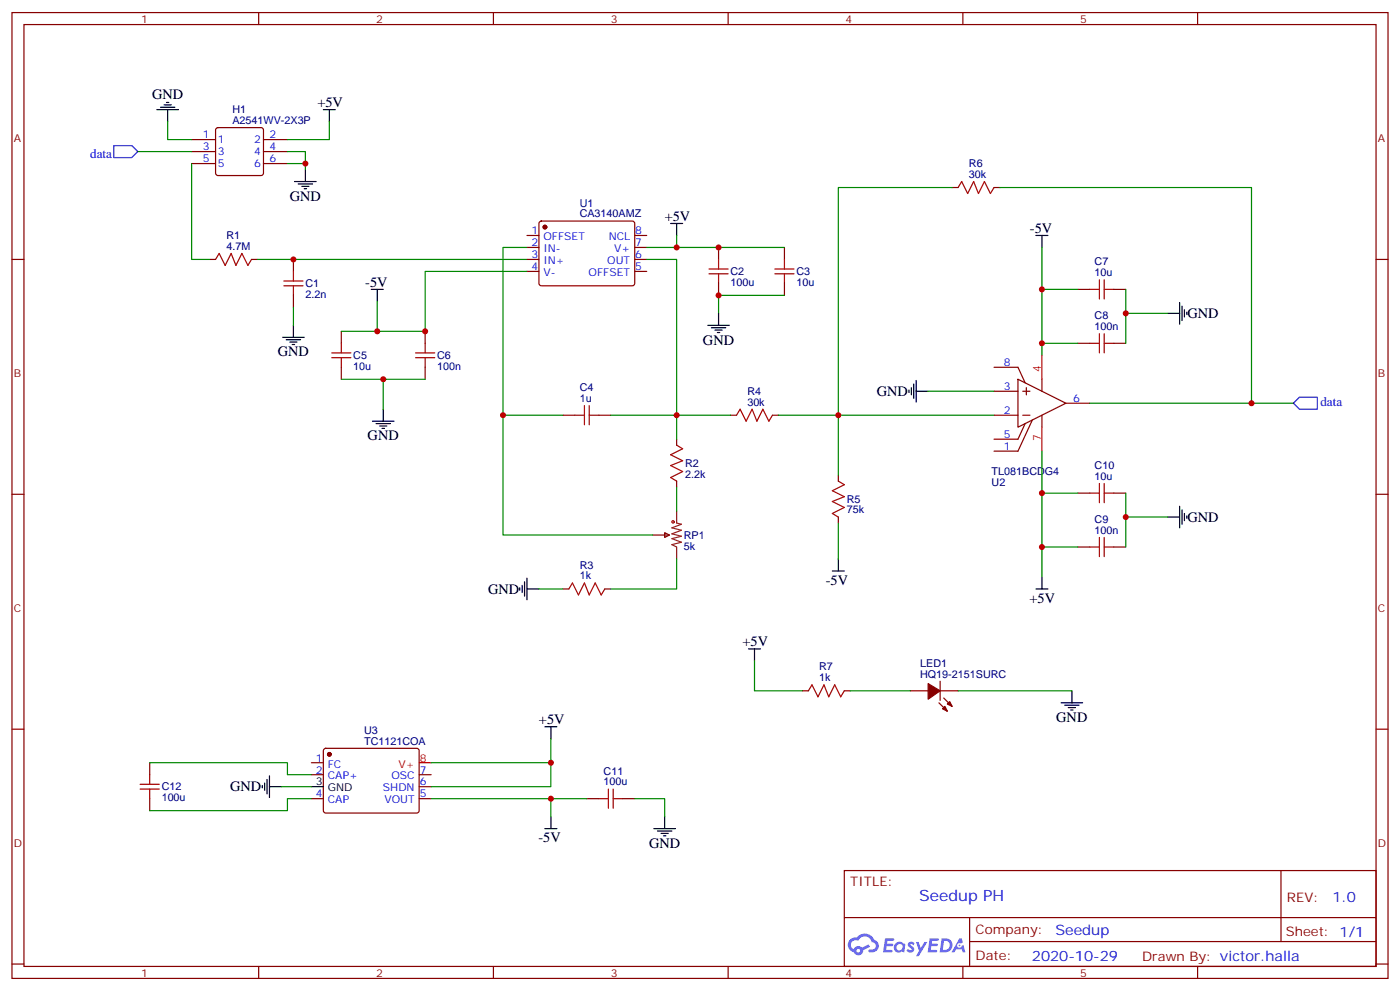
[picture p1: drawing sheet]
<svg xmlns="http://www.w3.org/2000/svg" width="412mm" height="292mm" viewBox="0 0 412 292" stroke-linecap="round" stroke-linejoin="round" font-family="sans-serif">
<g fill="none" stroke="#870000" stroke-width=".35">
<path d="M3.5 3.7h405.4v284.3h-405.4zM7.1 7.2h398.2v277.3h-398.2zM76.2 3.7v3.5M145.3 3.7v3.5M214.5 3.7v3.5M283.6 3.7v3.5M352.8 3.7v3.5M3.5 76.4h3.6M405.3 76.4h3.6M3.5 145.5h3.6M405.3 145.5h3.6M3.5 214.7h3.6"/>
<path d="M405.3 214.7h3.6M248.7 256.3h156.6v28.2h-156.6zM377.3 256.3v20.9M248.7 270.1h156.5M285.6 277.2h119.6M285.6 270.1v14.2M3.5 283.8h3.6M76.2 284.5v3.5M145.3 284.5v3.5M214.5 284.5v3.5M283.6 284.5v3.5M352.8 284.5v3.5"/>
<path d="M405.3 283.8h3.6"/>
</g>
<g fill="#5487ff">
<path d="M267.7 277.5a1.22 1.22 0 0 1 1.7 .2l-.4 .6a.47 .47 0 0 0-.3-.4 .47 .47 0 0 0-.5 .2l.1 .2a1.14 1.14 0 0 1 .8 1.8 1.14 1.14 0 0 1-1.9 0l-.2-.2 .5-.6 .7 .5a.29 .29 0 0 0 .3-.3 .29 .29 0 0 0-.2-.3 1.04 1.04 0 0 1-.6-1.7z"/>
<path d="M260.7 276.2h2.4l.3 .2-.2 .5-1.8 .1-.1 .8h1.5l.3 .4-.3 .4h-1.6l-.2 1.1h1.7l.2 .3-.2 .3-2.6 .1z"/>
<path d="M273.8 276.2h2.4l.3 .2-.1 .5-1.8 .1-.2 .8h1.6l.3 .4-.4 .4-1.6-.1-.1 1.1 1.7 .1 .2 .3-.2 .3-2.6 .1z"/>
<path d="M282.6 276.2h.7l.3 1.3-.6 .3a.69 .69 0 0 0-1 .3 .69 .69 0 0 0 .4 .9 .69 .69 0 0 0 .9-.6l.5-.2 .6 2.2h-.8l-.2-.9h-1.8l-.5 .9h-.8z"/>
<path d="M269.8 277.3h.8l.6 1.8 1.1-1.8h.9l-2.6 4.2h-.8l.9-1.5z"/>
<path d="M277.4 276.2l-.6 4.2h1.3a2.11 2.11 0 0 0 2.5-2.1 2.11 2.11 0 0 0-2.5-2.1zM278.1 277a1.39 1.39 0 0 1 1.7 1.4 1.39 1.39 0 0 1-1.8 1.2h-.3z"/>
<path d="M263.7 277.8a1.54 1.54 0 0 0-.1 2.2 1.54 1.54 0 0 0 2.2 .1l.6 .3 .3-2.3-.2-.3h-.4a1.49 1.49 0 0 0-2.4 0zM264 278.8a.94 .94 0 0 1 1.8 0 .94 .94 0 0 1-1.8 0z"/>
<path d="M250.4 276.6a2.18 2.18 0 0 0 1.1 3.7 1.44 1.44 0 0 0 1.6 .9 1.44 1.44 0 0 0 1.2-1.4l2-1.1-.5-.7-1.9 1a1.47 1.47 0 0 0-2.4 .4 1.39 1.39 0 0 1-.7-1.9 1.39 1.39 0 0 1 2-.5 2.12 2.12 0 0 1 2.2-1.3 2.12 2.12 0 0 1 1.9 1.7 1.14 1.14 0 0 1 1.1 1.4 1.14 1.14 0 0 1-1.7 .7 .43 .43 0 0 0-.5 .4 .43 .43 0 0 0 .4 .5 1.98 1.98 0 0 0 2.5-1.2 1.98 1.98 0 0 0-1.2-2.6 3.1 3.1 0 0 0-5.3-.6l-.9 .1zM252.3 279.9a.55 .55 0 0 1 1.1 0 .55 .55 0 0 1-1.1 0z"/>
<circle cx="282.6" cy="278.3" r=".26"/>
</g>
<g fill="none" stroke="#870000" stroke-width=".35">
<path d="M63.7 37.8l.5-.2h12.7l.5 .2 .2 .5v12.7l-.2 .5-.5 .2h-12.7l-.5-.3-.2-.4v-12.7zM56.4 41.1h7.1M56.4 44.6h7.1M56.4 48.2h7.1M77.6 41.1h7.1M77.6 44.6h7.1M77.6 48.2h7.1M280.5 55.2h1.7M292.8 55.2h1.8M61.7 76.4h1.8M74.1 76.4h1.7M86.4 76.4v3.5"/>
<path d="M155.2 76.4h3.5M155.2 69.3h3.5M155.2 72.8h3.5M155.2 79.9h3.5M159 65.3l.5-.2h27l.5 .7-.1 17.9-.6 .4h-27.1l-.5-.7v-17.6zM187 76.4h3.5M187 69.3h3.5M187 72.8h3.5M187 79.9h3.5M211.7 72.8v3.6M231.1 72.8v3.6M86.4 87v3.5"/>
<path d="M100.5 97.5v3.6M125.2 97.5v3.6M211.7 83.4v3.6M231.1 83.4v3.6M317.5 85.2h3.5M328.1 85.2h3.5M100.5 108.1v3.6M125.2 108.1v3.6M292.8 115.2h7.1M292.8 108.1h7.1l2.1 4.6M299.9 111.7l14.1 7-14.1 7.1zM301.3 115.2h2.1"/>
<path d="M302.3 114.1v2.1M306.9 111.7v3.5M314 118.7h7M317.5 101.1h3.5M328.1 101.1h3.5M165.8 122.2h3.5M176.4 122.2h3.5M199.3 129.3v1.8M215.2 122.2h1.8M227.5 122.2h1.8M246.9 139.9v1.7M292.8 122.2h7.1"/>
<path d="M301.3 122.2h2.1M302 124.7l-2.1 4.6h-7.1M304.1 123.6l-4.2 9.2h-7.1M306.9 122.2v3.6M192.3 157.5h4.9M195.8 156.8l1.4 .7-1.4 .7zM199.3 141.6v1.8M246.9 152.2v1.8M317.5 145.2h3.5M328.1 145.2h3.5M165.8 173.4h1.8M178.2 173.4h1.7"/>
<path d="M317.5 161h3.5M328.1 161h3.5M236.4 203.4h1.7M248.7 203.4h1.8M268.1 203.4h5.3M276.6 206.9l2.4 2.5M276.9 203.4h5.3M276.9 200.6v5.6M278 205.5l2.5 2.5M44.1 224.5v3.6M44.1 235.1v3.6M91.7 224.5h3.5"/>
<path d="M91.7 228.1h3.5M91.7 235.1h3.5M95.5 220.5l.5-.2 27 .1 .5 .6-.1 17.9-.6 .5-27.1-.1-.5-.6v-17.7zM123.5 228.1h3.5M123.5 235.1h3.5M123.5 231.6h3.5M172.9 235.1h3.5M183.4 235.1h3.6"/>
</g>
<g fill="none" stroke="#000" stroke-width=".35">
<path d="M46.2 32.3h6.4M47.3 31.6h4.2M48.3 30.9h2.1M49 30.2h.7M49.4 32.3v3.5M95.2 32.3h3.6M97 32.3v3.5M86.8 53.4h6.3M87.8 54.2h4.3M88.9 54.9h2.1M89.6 55.6h.7M90 49.9v3.5"/>
<path d="M197.6 65.8h3.5M199.3 65.8v3.5M305.2 69.3h3.5M306.9 69.3v3.5M83.3 99.3h6.3M86.4 95.8v3.5M109.4 85.2h3.5M111.1 85.2v3.5M208.5 95.8h6.3M209.5 96.5h4.3M210.6 97.2h2.1M211.3 97.9h.7"/>
<path d="M211.7 92.3v3.5M344 92.3h3.5M347.5 89.1v6.3M348.2 90.1v4.3M348.9 91.2v2.1M349.6 91.9v.7M84.3 100h4.2M85.4 100.7h2.1M86.1 101.4h.7M267.8 114.8v.7M268.5 114.1v2.1M269.2 113.1v4.2"/>
<path d="M269.9 115.2h3.5M269.9 112v6.4M109.7 124h6.4M110.8 124.7h4.2M111.8 125.4h2.1M112.5 126.1h.7M112.9 120.5v3.5M344 152.2h3.5M347.5 149v6.4M348.2 150.1v4.2M348.9 151.2v2.1M349.6 151.9v.7"/>
<path d="M153.1 173v.7M153.8 172.3v2.1M154.5 171.3v4.2M155.2 173.4h3.5M155.2 170.2v6.4M245.2 168.1h3.5M246.9 164.6v3.5M305.2 173.4h3.5M306.9 169.9v3.5M220.5 191h3.5M222.2 191v3.6M160.5 214h3.5"/>
<path d="M162.3 214v3.5M312.6 206.9h6.3M313.6 207.6h4.3M314.7 208.3h2.1M315.4 209h.7M315.7 203.4v3.5M77.3 231.2v.8M78 230.5v2.2M78.7 229.5v4.2M79.4 231.6h3.5M79.4 228.4v6.4M91.7 231.6h3.5"/>
<path d="M160.5 243.9h3.5M162.3 240.4v3.5M192.6 243.9h6.4M193.7 244.7h4.2M194.7 245.4h2.1M195.4 246.1h.7M195.8 240.4v3.5"/>
</g>
<g fill="none" stroke="#008700" stroke-width=".35">
<path d="M49.4 35.8v5.3h7M97 35.8v5.3h-12.3M40.6 44.6h15.8M56.4 48.2v28.2h5.3M84.7 48.2h5.3v1.7M84.7 44.6h5.3v3.6M280.5 55.2h-33.6v84.7M294.6 55.2h74.1v63.5h-47.7M75.8 76.4h79.4M155.2 72.8h-7v49.4h17.6M155.2 79.9h-30v17.6h-24.7M190.5 76.4h8.8v45.8h-19.4"/>
<path d="M199.3 69.3v3.5h-8.8M199.3 72.8h31.8M306.9 72.8v31.8M86.4 90.5v5.3M111.1 88.7v8.8M231.1 87h-19.4v5.3M306.9 85.2h10.6M331.6 85.2v15.9M331.6 92.3h12.4M100.5 111.7h24.7M112.9 111.7v8.8M273.4 115.2h19.4"/>
<path d="M306.9 101.1h10.6M368.7 118.7h12.3M148.2 122.2v35.3h44.1M215.2 122.2h-15.9v7.1M229.3 122.2h63.5M306.9 132.8v37.1M199.3 143.4v7.1M246.9 154v10.6M306.9 145.2h10.6M331.6 145.2v15.8M331.6 152.2h12.4M158.7 173.4h7.1"/>
<path d="M199.3 164.6v8.8h-19.4M306.9 161h10.6M222.2 194.6v8.8h14.2M162.3 217.5v7h-35.3M250.5 203.4h17.6M282.2 203.4h33.5M44.1 224.5h40.6v3.6h7M82.9 231.6h8.8M91.7 235.1h-7v3.6h-40.6M127 235.1h35.3v5.3M162.3 224.5v7.1h-35.3M162.3 235.1h10.6"/>
<path d="M187 235.1h8.8v5.3"/>
</g>
<g fill="none" stroke="#a10000" stroke-width=".35">
<path d="M282.2 55.2l1.1-1.8 1.7 3.6 1.8-3.6 1.4 3.6 1.8-3.6 1.7 3.6 1.1-1.8M63.5 76.4l1.1-1.8 1.7 3.5 1.8-3.5 1.4 3.5 1.8-3.5 1.7 3.5 1.1-1.7M86.4 79.9v2.8M208.8 79.2h5.7M211.7 76.4v2.8M228.2 79.2h5.7M231.1 76.4v2.8M83.6 82.7h5.7M83.6 84.1h5.7M86.4 84.1v2.9M208.8 80.6h5.7M211.7 80.6v2.8"/>
<path d="M228.2 80.6h5.7M231.1 80.6v2.8M321 85.2h2.8M323.8 82.4v5.6M323.8 98.2v5.7M325.3 85.2h2.8M325.3 82.4v5.6M325.3 98.2v5.7M97.7 103.9h5.7M97.7 105.3h5.7M100.5 101.1v2.8M100.5 105.3v2.8"/>
<path d="M122.4 103.9h5.7M122.4 105.3h5.7M125.2 101.1v2.8M125.2 105.3v2.8M172.2 119.4v5.7M173.6 119.4v5.7M321 101.1h2.8M325.3 101.1h2.8M169.3 122.2h2.9M173.6 122.2h2.8M199.3 131.1l1.8 1-3.5 1.8 3.5 1.7-3.5 1.5 3.5 1.7-3.5 1.8 1.7 1M217 122.2l1-1.7 1.8 3.5 1.7-3.5 1.5 3.5 1.7-3.5 1.8 3.5 1-1.8"/>
<path d="M246.9 141.6l1.8 1.1-3.5 1.8 3.5 1.7-3.5 1.4 3.5 1.8-3.5 1.8 1.7 1M321 145.2h2.8M323.8 142.3v5.7M323.8 158.2v5.7M325.3 142.3v5.7M325.3 158.2v5.7M325.3 145.2h2.8M167.6 173.4l1-1.8 1.8 3.6 1.8-3.6 1.4 3.6 1.7-3.6 1.8 3.6 1.1-1.8M321 161h2.8M325.3 161h2.8M238.1 203.4l1.1-1.8 1.7 3.5 1.8-3.5 1.4 3.5 1.8-3.5 1.7 3.5 1.1-1.7M41.3 232.3h5.6"/>
<path d="M41.3 230.9h5.6M44.1 228.1v2.8M44.1 232.3v2.8M176.4 235.1h2.8M179.2 232.3v5.6M180.6 235.1h2.8M180.6 232.3v5.6"/>
<circle cx="198.3" cy="153.6" r=".35"/>
</g>
<g fill="#870000" stroke="#870000" stroke-width=".35">
<path d="M279.8 206.6l.7 1.4-1.5-.7z"/>
<path d="M277.6 208.7l.7-.7 .7 1.4z"/>
<path d="M273.4 201.3l3.5 2.1-3.5 2.4z"/>
<circle cx="160.5" cy="66.9" r=".53"/>
<circle cx="97" cy="222.1" r=".53"/>
</g>
<path d="M199.3 150.5v3.5l1.4 .3-2.8 1.1 2.8 .7-2.8 1.1 2.8 .7-2.8 .7 2.8 1-2.8 .7 1.4 .7v3.6" fill="none" stroke="#8c2424" stroke-width=".35"/>
<path d="M306.9 104.6v7.1M306.9 125.8v7M123.5 224.5h3.5" fill="none" stroke="#f00" stroke-width=".35"/>
<path d="M33.5 42.9h5.3l1.8 1.7-1.8 1.8h-5.3zM381 118.7l1.8-1.8h5.3v3.6h-5.3z" fill="none" stroke="#00f" stroke-width=".35"/>
<g fill="#c00">
<circle cx="199.3" cy="72.8" r=".88"/>
<circle cx="211.7" cy="72.8" r=".88"/>
<circle cx="211.7" cy="87" r=".88"/>
<circle cx="199.3" cy="122.2" r=".88"/>
<circle cx="148.2" cy="122.2" r=".88"/>
<circle cx="111.1" cy="97.5" r=".88"/>
<circle cx="125.2" cy="97.5" r=".88"/>
<circle cx="112.9" cy="111.7" r=".88"/>
<circle cx="86.4" cy="76.4" r=".88"/>
<circle cx="306.9" cy="85.2" r=".88"/>
<circle cx="306.9" cy="101.1" r=".88"/>
<circle cx="331.6" cy="92.3" r=".88"/>
<circle cx="306.9" cy="145.2" r=".88"/>
<circle cx="306.9" cy="161" r=".88"/>
<circle cx="331.6" cy="152.2" r=".88"/>
<circle cx="246.9" cy="122.2" r=".88"/>
<circle cx="368.7" cy="118.7" r=".88"/>
<circle cx="162.3" cy="224.5" r=".88"/>
<circle cx="162.3" cy="235.1" r=".88"/>
<circle cx="90" cy="48.2" r=".88"/>
</g>
<text font-size="4.6" fill="#00f" x="270.8" y="265.3">Seedup PH</text>
<g font-size="4.2">
<text x="44.8" y="29.1">GND</text>
<text x="93.5" y="31.6">+5V</text>
<text x="85.4" y="59.1">GND</text>
<text x="195.8" y="65.1">+5V</text>
<text x="303.4" y="68.6">-5V</text>
<text x="107.6" y="84.5">-5V</text>
<text x="349.8" y="93.7">GND</text>
<text x="207.1" y="101.4">GND</text>
<text x="81.8" y="105">GND</text>
<text x="258.3" y="116.6">GND</text>
<text x="108.3" y="129.6">GND</text>
<text x="349.8" y="153.6">GND</text>
<text x="243.3" y="172.2">-5V</text>
<text x="143.8" y="174.8">GND</text>
<text x="303.3" y="177.4">+5V</text>
<text x="218.7" y="190.3">+5V</text>
<text x="158.7" y="213.3">+5V</text>
<text x="311.1" y="212.5">GND</text>
<text x="67.8" y="233">GND</text>
<text x="158.6" y="248">-5V</text>
<text x="191.2" y="249.6">GND</text>
</g>
<g font-size="4.2" fill="#00f">
<text x="392.5" y="265.6">1.0</text>
<text x="310.9" y="275.1">Seedup</text>
<text x="304" y="282.9">2020-10-29</text>
</g>
<g font-size="3.9" fill="#00f">
<text x="26.5" y="46.4">data</text>
<text x="388.9" y="119.4">data</text>
</g>
<g font-size="3.9" fill="#800">
<text x="250.5" y="260.9">TITLE:</text>
<text x="379.1" y="265.6">REV:</text>
<text x="287.4" y="275.1">Company:</text>
<text x="378.7" y="275.7">Sheet: 1/1</text>
<text x="287.4" y="282.8">Date:</text>
<text x="336.4" y="282.8">Drawn By: victor.halla</text>
</g>
<g font-size="3.2" fill="#800">
<text x="41.6" y="6.7">1</text>
<text x="110.8" y="6.7">2</text>
<text x="179.9" y="6.7">3</text>
<text x="249.1" y="6.7">4</text>
<text x="318.2" y="6.7">5</text>
<text x="4.1" y="41.8">A</text>
<text x="405.9" y="41.8">A</text>
<text x="4.1" y="110.9">B</text>
<text x="405.9" y="110.9">B</text>
<text x="4.1" y="180.1">C</text>
<text x="405.9" y="180.1">C</text>
<text x="4.1" y="249.2">D</text>
<text x="405.9" y="249.2">D</text>
<text x="41.6" y="287.5">1</text>
<text x="110.8" y="287.5">2</text>
<text x="179.9" y="287.5">3</text>
<text x="249.1" y="287.5">4</text>
<text x="318.2" y="287.5">5</text>
</g>
<g font-size="3.2" fill="#000080">
<text x="68.4" y="33.3">H1</text>
<text x="68.4" y="36.5">A2541WV-2X3P</text>
<text x="285.4" y="52.4">30k</text>
<text x="285.4" y="49.2">R6</text>
<text x="170.8" y="64">CA3140AMZ</text>
<text x="170.8" y="60.9">U1</text>
<text x="66.7" y="70.4">R1</text>
<text x="66.7" y="73.6">4.7M</text>
<text x="215.2" y="81.1">C2</text>
<text x="234.6" y="81.1">C3</text>
<text x="322.4" y="81.3">10u</text>
<text x="322.4" y="78.1">C7</text>
<text x="90" y="87.7">2.2n</text>
<text x="90" y="84.6">C1</text>
<text x="215.2" y="84.2">100u</text>
<text x="234.6" y="84.2">10u</text>
<text x="322.4" y="94">C8</text>
<text x="322.4" y="97.2">100n</text>
<text x="104.1" y="105.7">C5</text>
<text x="128.8" y="105.7">C6</text>
<text x="104.1" y="108.8">10u</text>
<text x="128.8" y="108.8">100n</text>
<text x="170.8" y="118.4">1u</text>
<text x="170.8" y="115.2">C4</text>
<text x="220.1" y="119.4">30k</text>
<text x="220.1" y="116.2">R4</text>
<text x="201.8" y="137.5">R2</text>
<text x="201.8" y="140.7">2.2k</text>
<text x="292.1" y="139.9">TL081BCDG4</text>
<text x="292.1" y="143.1">U2</text>
<text x="322.4" y="141.3">10u</text>
<text x="322.4" y="138.1">C10</text>
<text x="249.4" y="148">R5</text>
<text x="249.4" y="151.2">75k</text>
<text x="322.4" y="154">C9</text>
<text x="201.4" y="161.8">5k</text>
<text x="201.4" y="158.7">RP1</text>
<text x="322.4" y="157.2">100n</text>
<text x="170.8" y="167.4">R3</text>
<text x="170.8" y="170.6">1k</text>
<text x="241.3" y="197.3">R7</text>
<text x="271" y="196.3">LED1</text>
<text x="241.3" y="200.6">1k</text>
<text x="271" y="199.5">HQ19-2151SURC</text>
<text x="107.3" y="219.3">TC1121COA</text>
<text x="107.3" y="216.1">U3</text>
<text x="47.6" y="232.7">C12</text>
<text x="177.8" y="231.2">100u</text>
<text x="177.8" y="228.1">C11</text>
<text x="47.6" y="235.8">100u</text>
</g>
<g font-size="3.2" fill="#00f">
<text x="59.7" y="40.7">1</text>
<text x="79.4" y="40.7">2</text>
<text x="59.7" y="44.3">3</text>
<text x="59.7" y="47.8">5</text>
<text x="64.2" y="42.2">1</text>
<text x="64.2" y="45.7">3</text>
<text x="74.9" y="42.2">2</text>
<text x="74.9" y="45.7">4</text>
<text x="79.4" y="44.3">4</text>
<text x="79.4" y="47.8">6</text>
<text x="64.2" y="49.2">5</text>
<text x="74.9" y="49.2">6</text>
<text x="156.6" y="69">1</text>
<text x="160.1" y="70.7">OFFSET</text>
<text x="179.3" y="70.7">NCL</text>
<text x="187.1" y="69">8</text>
<text x="156.6" y="72.5">2</text>
<text x="156.6" y="76">3</text>
<text x="160.1" y="74.3">IN-</text>
<text x="160.1" y="77.8">IN+</text>
<text x="178.9" y="77.8">OUT</text>
<text x="180.9" y="74.3">V+</text>
<text x="187.1" y="76">6</text>
<text x="187.1" y="72.5">7</text>
<text x="156.6" y="79.6">4</text>
<text x="160.1" y="81.3">V-</text>
<text x="173.4" y="81.3">OFFSET</text>
<text x="187.1" y="79.6">5</text>
<text x="295.7" y="107.8">8</text>
<text x="295.7" y="114.8">3</text>
<text x="316.1" y="118.4">6</text>
<text x="295.7" y="121.9">2</text>
<text x="295.7" y="128.9">5</text>
<text x="295.7" y="132.5">1</text>
<text x="93.1" y="224.2">1</text>
<text x="93.1" y="227.7">2</text>
<text x="96.6" y="226">FC</text>
<text x="123.6" y="227.7">7</text>
<text x="96.6" y="229.5">CAP+</text>
<text x="112.8" y="233">SHDN</text>
<text x="115.3" y="229.5">OSC</text>
<text x="123.6" y="231.2">6</text>
<text x="93.1" y="234.8">4</text>
<text x="96.6" y="236.5">CAP</text>
<text x="113.2" y="236.5">VOUT</text>
<text x="123.6" y="234.8">5</text>
</g>
<g font-size="3.2" fill="#f00">
<text x="306.6" y="109.5" transform="rotate(-90 306.6 109.5)">4</text>
<text x="306.6" y="129.9" transform="rotate(-90 306.6 129.9)">7</text>
<text x="117.4" y="226">V+</text>
<text x="123.6" y="224.2">8</text>
</g>
<g font-size="3.2">
<text x="93.1" y="231.2">3</text>
<text x="96.6" y="233">GND</text>
</g>
</svg>
